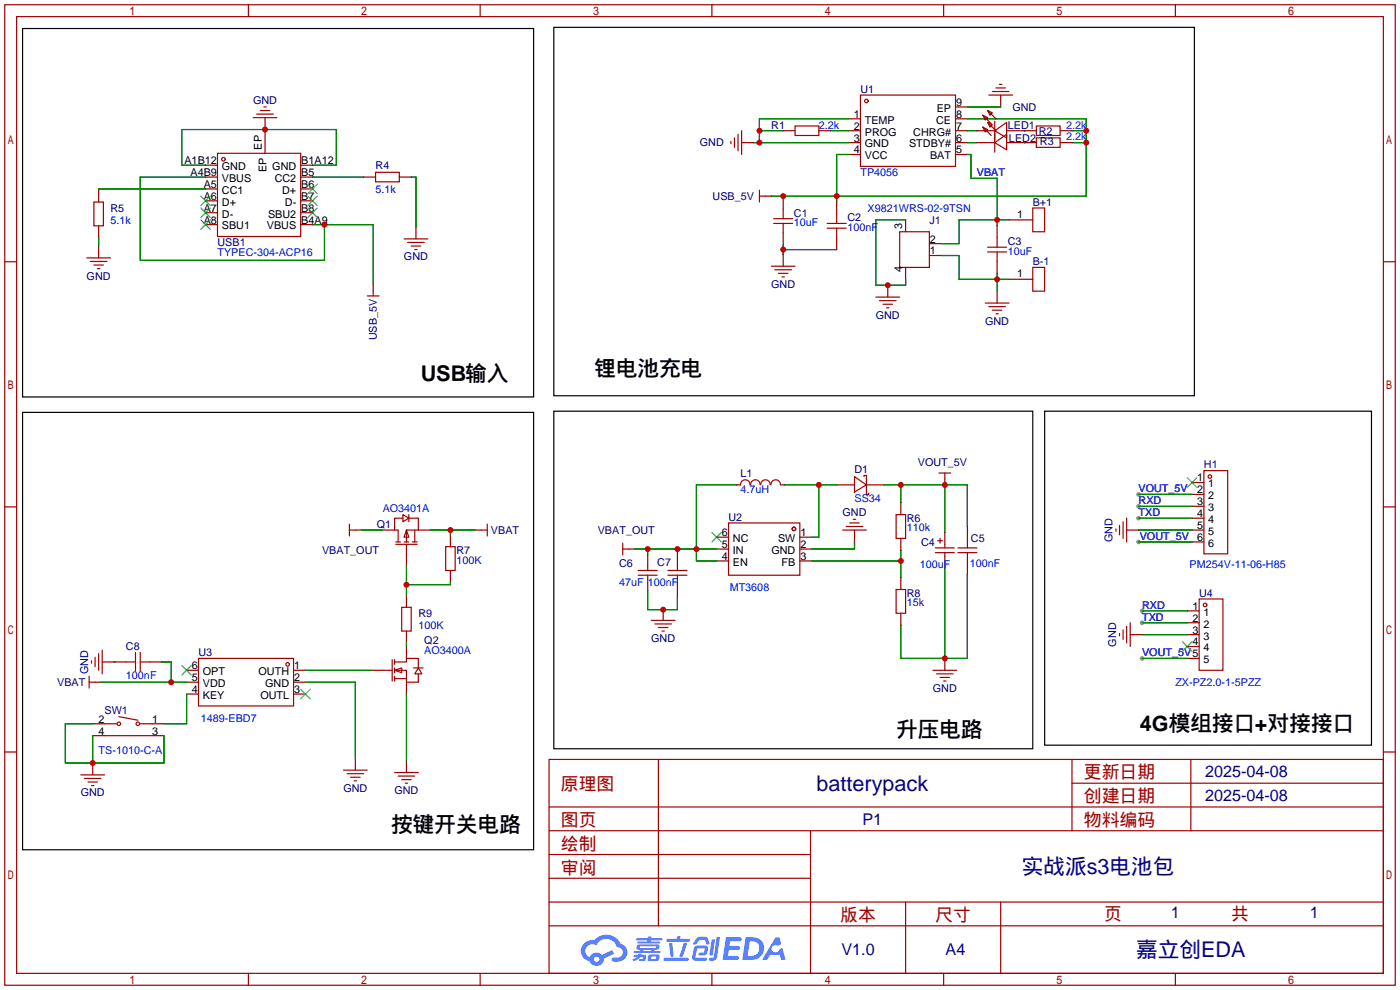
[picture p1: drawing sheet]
<svg xmlns="http://www.w3.org/2000/svg" width="299mm" height="212mm" viewBox="0 0 299 212" stroke-linecap="round" stroke-linejoin="round" font-family="sans-serif">
<g fill="#999">
<circle cx="243.3" cy="115.8" r=".51"/>
<circle cx="243.3" cy="110.7" r=".51"/>
<circle cx="243.3" cy="108.2" r=".51"/>
<circle cx="243.3" cy="105.7" r=".51"/>
<circle cx="244.1" cy="130.6" r=".51"/>
<circle cx="244.1" cy="140.7" r=".51"/>
<circle cx="244.1" cy="133.1" r=".51"/>
</g>
<g fill="none" stroke="#a10000" stroke-width=".25">
<path d="M1 1h297.2v209.6h-297.2zM3.6 3.6h292.1v204.4h-292.1zM53.1 1v2.6M102.6 1v2.6M152.1 1v2.6M201.7 1v2.6M251.2 1v2.6M1 55.9h2.6M295.7 55.9h2.5M1 108.3h2.6M295.7 108.3h2.5M1 160.7h2.6"/>
<path d="M117.3 162.3h178.4v45.7h-178.4zM117.3 177.5h178.4M117.3 172.5h178.4M140.7 162.3v35.6M173.2 177.5v30.5M229.1 162.3v15.2M229.1 167.4h66.6M254.5 162.3v15.2M295.7 160.7h2.5M117.3 182.6h55.9M117.3 197.9h178.4M117.3 192.8h178.4"/>
<path d="M117.3 187.7h55.9M193.5 192.8v15.2M213.9 192.8v15.2M53.1 208v2.6M102.6 208v2.6M152.1 208v2.6M201.7 208v2.6M251.2 208v2.6"/>
</g>
<g fill="#5487ff">
<path d="M155.2 200.3h2.6a.48 .48 0 0 1 .7 .4 .48 .48 0 0 1-.6 .4h-1.8l-.2 1.1h1.9a.43 .43 0 0 1 .4 .4 .43 .43 0 0 1-.5 .4h-1.9l-.2 1.3h1.7a.45 .45 0 0 1 .5 .2 .45 .45 0 0 1-.1 .6h-3.3z"/>
<path d="M165.7 200.3h.9l.4 1.5-.8 .3a.84 .84 0 0 0-1.2 .3 .84 .84 0 0 0 .4 1.1 .84 .84 0 0 0 1.1-.4l.1-.2 .6-.3 .7 2.5h-1l-.2-1h-2.1l-.6 1h-1.1z"/>
<path d="M152.1 200.8h.7l-.5 3.1a.36 .36 0 0 1-.3 .3 .36 .36 0 0 1-.4-.3z"/>
<path d="M153.2 200.2h.7l-.6 4.3a1.13 1.13 0 0 1-1.8 .6l.2-.4h.7l.2-.2z"/>
<path d="M148.9 200.6l.6-.4h1a.77 .77 0 0 1 .9 .5l.3 1-.2 .2h-.5l-.3-.9-.2-.2-1 .1-.7 1-.6-.1-.1-.2z"/>
<path d="M148.4 202.4l.6-.3h1.7a.81 .81 0 0 1 .7 .5 .81 .81 0 0 1-.2 .8 .81 .81 0 0 1-.9 .8h-.7a.32 .32 0 0 1-.3-.3 .32 .32 0 0 1 .4-.3h.7l.2-.9-1.6 .1-.4 1.8 2.2 .1a.32 .32 0 0 1 .3 .4 .32 .32 0 0 1-.4 .2h-2.2l-.5-.3-.1-.5z"/>
<path d="M141.9 204.7h5a.33 .33 0 0 1 .3 .3 .33 .33 0 0 1-.3 .3h-4.9l-.2-.1z"/>
<path d="M146.1 201.5h.8l-.7 2a.98 .98 0 0 1-.7 1.1l-.3-.3z"/>
<path d="M143 201.6h.7l.3 2.5a.34 .34 0 0 1-.3 .4 .34 .34 0 0 1-.4-.3z"/>
<path d="M142.5 200.7h2.1l.3-.6h.6l-.1 .6h1.7a.32 .32 0 0 1 .4 .3 .32 .32 0 0 1-.4 .3h-4.5l-.2-.2z"/>
<path d="M135.5 204.1h.9l.1-.3h.6v.3h.8a.82 .82 0 0 1-.5 1.3h-.8v-.4l.7-.1 .1-.3a.68 .68 0 0 0-1 .4l-1.1 .4-.1-.4 .9-.5h-.7z"/>
<path d="M136 200.5h2.4l.1-.3h.7v.3h2.2l.2 .3-.2 .2h-2.3v.2h1.8l.2 .3-.2 .1h-4.5l-.1-.4h2l.1-.2h-2.3l-.1-.2z"/>
<path d="M159.4 200.3l-.8 4.9h1.7a2.5 2.5 0 0 0 3-2.5 2.5 2.5 0 0 0-3.1-2.4zM160.3 201.1a1.61 1.61 0 0 1 2 1.5 1.61 1.61 0 0 1-1.8 1.7h-.7z"/>
<path d="M136.2 202a.55 .55 0 0 0-.2 .8 .55 .55 0 0 0 .7 .2l.1 .3h-1.3v.3l5.4 .1 .3-.2-.2-.2h-1.2l.2-.3a.7 .7 0 0 0 .8-.3 .7 .7 0 0 0 0-.8l-4.2-.1zM136.8 202.3l3.3-.1 .1 .1-.2 .3h-3.2zM137.5 203h1.7l-.2 .3h-1.4z"/>
<path d="M138.6 204.2a1.05 1.05 0 0 0 0 1.2 2.91 2.91 0 0 0 2.2-.2 .98 .98 0 0 0 0-1.2h-1.6zM139.2 204.5l.9-.1 .1 .4-.2 .2-.8-.1z"/>
<path d="M124.9 201.6a2.23 2.23 0 0 0-.7 2.3 2.23 2.23 0 0 0 1.8 1.6 1.58 1.58 0 0 0 1.8 .9 1.58 1.58 0 0 0 1.3-1.5l2.2-1.1-.5-.7-2.1 1a1.65 1.65 0 0 0-2.7 .4 1.45 1.45 0 0 1-.8-1.9 1.45 1.45 0 0 1 2-.7l.3 .1a2.3 2.3 0 0 1 2.3-1.3 2.3 2.3 0 0 1 2 1.7 1.12 1.12 0 0 1 1.3 1 1.12 1.12 0 0 1-1.1 1.2h-.7a.45 .45 0 0 0-.6 .4 .45 .45 0 0 0 .5 .5 2.21 2.21 0 0 0 2.2-.5 2.21 2.21 0 0 0 .5-2.3 2.13 2.13 0 0 0-1.3-1.1 3.3 3.3 0 0 0-5.6-.7l-1.1 .1zM127 205a.57 .57 0 0 1 1.1 0 .57 .57 0 0 1-1.1 0z"/>
</g>
<g fill="none" stroke="#a10000" stroke-width=".25">
<path d="M212.1 19.6h3.5M212.9 18.8h2M213.6 18h.5M46.5 32.8h17.8v17.7h-17.8zM54.1 25.1h5.1M54.9 24.4h3.5M55.6 23.6h2.1M56.4 22.9h.5M80.3 36.8h5v2.1h-5zM156.2 30.2v.5M157 29.5v2M157.7 28.7v3.6"/>
<path d="M158.5 27.9v5.1M169.9 26.9h5.1v2.1h-5.1zM183.9 20.3h20.3v15.3h-20.3zM210.1 24.6l1 .5-.5 .6zM210.1 27.2l1 .5-.5 .5zM210.1 24.6l1.7 1.8M210.1 27.2l1.7 1.8M211.1 23.6l1 .5-.5 .5zM211.1 26.2l1 .5-.5 .5zM211.1 23.6l1.8 1.8M211.1 26.2l1.8 1.7M211.3 20.3h5.1"/>
<path d="M212.6 27.9l2.5-1.7v3.3zM212.6 30.5l2.5-1.8v3.3zM212.6 25.9v6.6M221.5 26.9h5.1v2.1h-5.1zM221.5 29.5h5.1v2h-5.1zM18.5 55.1h5.1M19.3 55.9h3.6M20.1 43.2h2v5.1h-2zM20.1 56.6h2M20.8 57.4h.5M86.4 51.1h5M87.1 51.8h3.6"/>
<path d="M87.9 52.6h2M88.6 53.3h.6M162.3 40.6v2.6M162.3 41.9h1.3M164.8 56.9h5.1M165.4 47.8h4M165.4 46.7h4M165.6 57.7h3.6M166.4 58.4h2M167.1 59.2h.5M167.4 44.7v2M167.4 47.8v2"/>
<path d="M176.8 48.8h4M176.8 47.8h4M178.8 45.7v2.1M178.8 48.8v2M192.3 49.5h6.3v7.7h-6.3zM211.1 52.8h4M211.1 53.8h4M213.1 50.8v2M213.1 53.8v2.1M220.7 57.2h2.6v5h-2.6zM220.7 44.4h2.6v5.1h-2.6zM78.5 63.2h2.5"/>
<path d="M79.8 62v1.2M187.2 63.5h5.1M188 64.3h3.5M188.7 65h2.1M189.5 65.8h.5M210.6 64.8h5M211.3 65.5h3.6M212.1 66.3h2M212.9 67.1h.5M74.7 113.3h1.2M74.7 112v2.6M84.6 116.3h4.6"/>
<path d="M84.6 115.8h1M86.1 110l1.3 .7-1.3 .8zM86.1 110.7h-1.8v2.6h.8v2.5M86.4 115.8h1M86.9 113.3l.5 1.5h-1zM86.9 116.3v2.1M87.4 110.7h2v2.6h-2.5v2.5M87.4 110v1.5M88.1 115.8h1.1M88.6 113.3v2.5M95.2 116.8h2.1v5.1h-2.1zM102.9 113.3h1.2"/>
<path d="M104.1 112v2.6M133.1 116.1v2.5M133.1 117.3h1.3M144.8 119.9v2M155.7 111.8h15.2v11.1h-15.2zM158.3 103.6a1.01 1.01 0 0 1 1-1.1 1.01 1.01 0 0 1 1 1.1M160.4 103.6a1.01 1.01 0 0 1 1-1.1 1.01 1.01 0 0 1 1 1.1M162.6 103.6a1.01 1.01 0 0 1 1-1.1 1.01 1.01 0 0 1 1 1.1M164.8 103.6a1.01 1.01 0 0 1 1-1.1 1.01 1.01 0 0 1 1 1.1M180.1 113.3h5.1M180.8 112.5h3.6M181.6 111.8h2"/>
<path d="M182.4 111h.5M182.6 101.9l2.6 1.7-2.6 1.6zM184.7 101.9v-.3h.5v4.1h.5v-.3M191.5 110h2v5.1h-2zM199.9 118.1h4.1M199.9 117.1h4.1M200.4 115.6h1M200.7 101.1h2.5M200.9 115.1v1M201.9 101.1v1.3M201.9 116.3v.8M201.9 118.1v.8"/>
<path d="M204.7 118.1h4.1M204.7 117.1h4.1M206.8 115.1v2M206.8 118.1v2M238.5 113v.5M239.3 112.3v2M240 111.5v3.6M240.8 110.7v5.1M257.3 100.6h5.1v17.8h-5.1zM21.1 139.7v3.6M21.8 138.9v5.1M29 139.4v4.1"/>
<path d="M30 139.4v4.1M85.9 129.8h2v5.1h-2zM136.4 122.9h4.1M136.4 121.9h4.1M138.4 121.2v.7M138.4 122.9v.8M139.2 132.6h5.1M140 133.4h3.5M140.7 134.1h2M141.5 134.9h.5M142.7 122.9h4.1M142.7 121.9h4.1"/>
<path d="M144.8 122.9v2.1M191.5 126h2v5.1h-2zM239.3 135.4v.5M240 134.6v2.1M240.8 133.9v3.5M241.6 133.1v5.1M256.3 128h5.1v15.3h-5.1zM19 144.5v2.6M19 145.8h1.3M19.6 141.2v.5M20.3 140.5v2M22.4 157.2h10.1"/>
<path d="M22.4 154.7h2.5M25.4 153.2l4.1 .7M26.9 141.5h2.1M30 154.7h2.5M30 141.5h2M42.4 140.7h20.3v10.2h-20.3zM81.8 143.3h2M83.8 141v4.5M84.3 143.3l1.6-.6v1.1zM84.3 141.5h2.6v-.8h2.5v2M84.3 143.3h2.6v2.5h2.5v-1.8M84.3 145h2.6"/>
<path d="M84.3 141v1M84.3 142.7v1.1M84.3 144.5v1M88.4 142.7h2M89.4 142.7l.8 1.3h-1.6zM199.4 143.3h5.1M200.2 144h3.5M200.9 144.8h2M201.7 145.5h.5M17.3 165.6h5.1M18 166.4h3.6M18.8 167.1h2"/>
<path d="M19.6 167.9h.5M73.4 164.6h5.1M74.2 165.4h3.5M74.9 166.1h2.1M75.7 166.9h.5M84.3 165.1h5.1M85.1 165.9h3.5M85.9 166.6h2M86.6 167.4h.5"/>
<circle cx="47.8" cy="34" r=".38"/>
<circle cx="185.2" cy="21.6" r=".38"/>
<circle cx="169.7" cy="113" r=".38"/>
<circle cx="258.6" cy="101.9" r=".38"/>
<circle cx="257.6" cy="129.3" r=".38"/>
<circle cx="25.4" cy="154.7" r=".38"/>
<circle cx="29.5" cy="154.7" r=".38"/>
<circle cx="61.5" cy="142" r=".38"/>
</g>
<g fill="none" stroke="#870000" stroke-width=".25">
<path d="M43.9 35.3h2.6M43.9 37.8h2.6M56.6 25.1v7.7M64.3 35.3h2.5M64.3 37.8h2.5M77.7 37.8h2.6M85.3 37.8h2.6M158.5 30.5h2.5M167.4 27.9h2.5M175 27.9h2.5M181.4 25.4h2.5M181.4 27.9h2.5"/>
<path d="M181.4 30.5h2.5M181.4 33h2.5M204.2 25.4h2.6M204.2 27.9h2.6M204.2 30.5h2.6M204.2 33h2.6M204.2 22.9h2.6M208.8 27.9h3.8M208.8 30.5h3.8M213.9 20.3v2.6M215.1 27.9h6.4M215.1 30.5h6.4"/>
<path d="M226.6 27.9h2.5M226.6 30.5h2.5M21.1 40.6v2.6M21.1 48.3v2.5M21.1 52.6v2.5M43.9 40.4h2.6M43.9 42.9h2.6M43.9 45.5h2.6M43.9 48h2.6M64.3 40.4h2.5M64.3 42.9h2.5M64.3 45.5h2.5"/>
<path d="M64.3 48h2.5M88.9 48.5v2.6M163.6 41.9h1.2M167.4 42.2v2.5M167.4 49.8v2.5M167.4 54.4v2.5M178.8 43.2v2.5M178.8 50.8v2.5M193.5 47v2.5M193.5 57.2v2.5M198.6 54.6h2.6M198.6 52.1h2.6"/>
<path d="M213.1 48.3v2.5M213.1 55.9v2.5M215.6 59.7h5.1M215.6 47h5.1M79.8 60.7v1.3M189.7 61v2.5M213.1 62.2v2.6M75.9 113.3h1.3M81.8 113.3h2.5M86.9 118.4v2.5M89.4 113.3h2.5M96.3 114.3v2.5"/>
<path d="M101.6 113.3h1.3M134.4 117.3h1.2M138.4 118.6v2.6M144.8 117.3v2.6M153.2 114.8h2.5M153.2 117.3h2.5M153.2 119.9h2.5M157.5 103.6h.7M166.9 103.6h.7M170.9 114.8h2.6M170.9 117.3h2.6M170.9 119.9h2.6"/>
<path d="M178.8 103.6h3.8M182.6 113.3v2.5M185.2 103.6h3.8M192.5 107.4v2.6M192.5 115.1v2.5M201.9 102.4v1.2M201.9 113.8v2.5M201.9 118.9v2.5M206.8 112.5v2.6M240.8 113.3h2.5M254.8 103.1h2.5M254.8 105.7h2.5"/>
<path d="M254.8 108.2h2.5M254.8 110.7h2.5M254.8 113.3h2.5M254.8 115.8h2.5M86.9 127.3v2.5M86.9 134.9v2.5M86.9 138.2v2.5M96.3 121.9v2.6M138.4 123.7v2.5M141.7 130v2.6M144.8 125v2.5M192.5 123.4v2.6"/>
<path d="M192.5 131.1v2.5M206.8 120.1v2.6M241.6 135.6h2.5M253.7 135.6h2.6M253.7 130.6h2.6M253.7 133.1h2.6M253.7 138.2h2.6M19.8 157.2h2.6M19.8 154.7h2.6M20.3 145.8h1.3M21.8 141.5h5.1M32 141.5h2.5"/>
<path d="M32.5 157.2h2.6M32.5 154.7h2.6M39.9 143.3h2.5M39.9 145.8h2.5M39.9 148.3h2.5M62.7 143.3h2.6M62.7 145.8h2.6M62.7 148.3h2.6M79.2 143.3h2.6M86.9 145.8v2.5M201.9 140.7v2.6M253.7 140.7h2.6"/>
<path d="M19.8 163.1v2.5M75.9 162.1v2.5M86.9 162.6v2.5"/>
</g>
<g fill="none" stroke="#3c3" stroke-width=".25">
<path d="M65.8 39.4l2 2M67.8 39.4l-2 2M42.9 41.9l2.1 2M42.9 44.4l2.1 2.1M42.9 47l2.1 2M45 41.9l-2.1 2M45 44.4l-2.1 2.1M45 47l-2.1 2M65.8 44.4l2 2.1M65.8 41.9l2 2M67.8 44.4l-2 2.1M67.8 41.9l-2 2"/>
<path d="M152.1 113.8l2.1 2M154.2 113.8l-2.1 2M253.7 102.1l2.1 2M255.8 102.1l-2.1 2M252.7 137.2l2.1 2M254.8 137.2l-2.1 2M38.9 142.2l2 2.1M40.9 142.2l-2 2.1M64.3 147.3l2 2.1M66.3 147.3l-2 2.1"/>
</g>
<g fill="none" stroke="#008700" stroke-width=".25">
<path d="M43.9 37.8h-13.9v17.8h39.3v-7.6M43.9 35.3h-5v-7.6h33v7.6h-5.1M66.8 37.8h10.9M87.9 37.8h1v10.7M161 30.5h20.4M162.3 27.9h5.1M177.5 27.9h3.9M181.4 25.4h-19.1v5.1M181.4 33h-2.6v10.2M206.8 30.5h2M206.8 25.4h25.4v16.5h-67.4M206.8 27.9h2"/>
<path d="M206.8 33h.7v5.1h5.6v10.2M206.8 22.9h7.1M218.9 27.9h.1M218.9 30.5h.1M229.1 30.5h3.1M229.1 27.9h3.1M21.1 50.8v1.8M43.9 40.4h-22.8v.2M66.8 48h13v12.7M167.4 53.3h11.4M167.4 41.9v.3M167.4 52.3v2.1"/>
<path d="M193.5 47h-6.3v14h6.3v-1.3M201.2 54.6h3.8v5.1h10.6M213.1 58.4v3.8M215.6 47h-10.6v5.1h-3.8M77.2 113.3h4.6M91.9 113.3h9.7M96.3 113.3v1M135.6 117.3h17.6M138.4 117.3v1.3M157.5 103.6h-8.7v16.3h4.4M167.6 103.6h11.2M173.5 119.9h19"/>
<path d="M175 103.6v11.2h-1.5M182.6 115.8v1.5h-9.1M189 103.6h17.8v8.9M192.5 103.6v3.8M192.5 117.6v5.8M201.9 103.6v10.2M243.3 113.3h11.5M243.3 115.8h11.5M243.3 110.7h11.5M243.3 108.2h11.5M243.3 105.7h11.5M86.9 120.9v6.4"/>
<path d="M86.9 137.4v.8M96.3 124.5v.5h-9.4M138.4 126.2v4.1h6.4v-2.8M141.7 130v.3M201.9 121.4v19.3M206.8 122.7v18h-14.3v-7.1M244.1 130.6h9.6M244.1 135.6h9.6M244.1 133.1h9.6M19.8 154.7h-5.8v8.4h21.1v-5.9M19.8 157.2v5.9M21.6 145.8h18.3"/>
<path d="M24.4 141.5h.1M34.5 141.5h2.1v4.3M39.9 148.3v6.4h-4.8M65.3 145.8h10.6v16.3M65.3 143.3h13.9M86.9 148.3v14.3M244.1 140.7h9.6"/>
</g>
<path d="M4.8 6.1h109.2v78.7h-109.2zM118.4 5.8h136.9v78.8h-136.9zM4.8 88.1h109.2v93.5h-109.2zM118.4 87.9h102.3v72.1h-102.3zM223.3 87.9h69.8v71.4h-69.8z" fill="none" stroke="#000" stroke-width=".25"/>
<g fill="#c00">
<circle cx="162.3" cy="30.5" r=".63"/>
<circle cx="162.3" cy="27.9" r=".63"/>
<circle cx="167.4" cy="53.3" r=".63"/>
<circle cx="167.4" cy="41.9" r=".63"/>
<circle cx="178.8" cy="41.9" r=".63"/>
<circle cx="232.2" cy="27.9" r=".63"/>
<circle cx="232.2" cy="30.5" r=".63"/>
<circle cx="213.1" cy="47" r=".63"/>
<circle cx="213.1" cy="59.7" r=".63"/>
<circle cx="69.3" cy="48" r=".63"/>
<circle cx="56.6" cy="27.7" r=".63"/>
<circle cx="189.7" cy="61" r=".63"/>
<circle cx="96.3" cy="113.3" r=".63"/>
<circle cx="36.6" cy="145.8" r=".63"/>
<circle cx="86.9" cy="125" r=".63"/>
<circle cx="19.8" cy="163.1" r=".63"/>
<circle cx="148.8" cy="117.3" r=".63"/>
<circle cx="144.8" cy="117.3" r=".63"/>
<circle cx="138.4" cy="117.3" r=".63"/>
<circle cx="141.7" cy="130.3" r=".63"/>
<circle cx="175" cy="103.6" r=".63"/>
<circle cx="192.5" cy="119.9" r=".63"/>
<circle cx="192.5" cy="103.6" r=".63"/>
<circle cx="201.9" cy="103.6" r=".63"/>
<circle cx="201.9" cy="140.7" r=".63"/>
</g>
<g font-size="4.6">
<text x="89.9" y="81.4">USB输入</text>
<text x="127" y="80.4">锂电池充电</text>
<text x="191.5" y="157.6">升压电路</text>
<text x="243.6" y="156.3">4G模组接口+对接接口</text>
<text x="83.6" y="177.9">按键开关电路</text>
</g>
<g font-size="4.6" fill="#000080">
<text x="174.5" y="169">batterypack</text>
<text x="218.4" y="186.8">实战派s3电池包</text>
<text x="242.8" y="204.6">嘉立创EDA</text>
</g>
<g font-size="3.8" fill="#a00000">
<text x="231.6" y="166.4">更新日期</text>
<text x="119.9" y="168.9">原理图</text>
<text x="231.6" y="171.5">创建日期</text>
<text x="119.9" y="176.5">图页</text>
<text x="231.6" y="176.5">物料编码</text>
<text x="119.9" y="181.6">绘制</text>
<text x="119.9" y="186.7">审阅</text>
<text x="179.6" y="196.9">版本</text>
<text x="199.9" y="196.9">尺寸</text>
<text x="236" y="196.6">页</text>
<text x="263.1" y="196.6">共</text>
</g>
<g font-size="3.5" fill="#000080">
<text x="257.6" y="166.1">2025-04-08</text>
<text x="257.6" y="171.1">2025-04-08</text>
<text x="184.3" y="176.2">P1</text>
<text x="250.2" y="196.3">1</text>
<text x="280" y="196.3">1</text>
<text x="179.8" y="204.2">V1.0</text>
<text x="202.1" y="204.2">A4</text>
</g>
<g font-size="2.3" fill="#000080">
<text x="54.1" y="22.1">GND</text>
<text x="183.9" y="19.9">U1</text>
<text x="216.4" y="23.7">GND</text>
<text x="164.8" y="27.5">R1</text>
<text x="215.4" y="27.5">LED1</text>
<text x="222" y="28.7">R2</text>
<text x="149.6" y="31.3">GND</text>
<text x="215.6" y="30.3">LED2</text>
<text x="222.2" y="31">R3</text>
<text x="80.3" y="36.1">R4</text>
<text x="23.6" y="45.3">R5</text>
<text x="152.3" y="42.7">USB_5V</text>
<text x="169.7" y="46.3">C1</text>
<text x="181.1" y="47.3">C2</text>
<text x="198.6" y="47.8">J1</text>
<text x="220.7" y="44">B+1</text>
<text x="46.5" y="52.6">USB1</text>
<text x="215.4" y="52.4">C3</text>
<text x="18.5" y="59.7">GND</text>
<text x="86.3" y="55.7">GND</text>
<text x="220.7" y="56.7">B-1</text>
<text x="164.8" y="61.5">GND</text>
<text x="187.2" y="68.1">GND</text>
<text x="210.5" y="69.4">GND</text>
<text x="80.6" y="72.8" transform="rotate(-90 80.6 72.8)">USB_5V</text>
<text x="158.2" y="101.9">L1</text>
<text x="182.6" y="101.1">D1</text>
<text x="196.2" y="99.6">VOUT_5V</text>
<text x="257.3" y="100.1">H1</text>
<text x="80.5" y="112.8">Q1</text>
<text x="155.7" y="111.3">U2</text>
<text x="180.1" y="110.3">GND</text>
<text x="193.8" y="111.6">R6</text>
<text x="68.8" y="118.4">VBAT_OUT</text>
<text x="97.5" y="118.4">R7</text>
<text x="104.9" y="114.1">VBAT</text>
<text x="127.8" y="114.1">VBAT_OUT</text>
<text x="196.8" y="116.6">C4</text>
<text x="207.5" y="115.9">C5</text>
<text x="237.8" y="115.8" transform="rotate(-90 237.8 115.8)">GND</text>
<text x="132.3" y="121.2">C6</text>
<text x="140.5" y="120.9">C7</text>
<text x="89.4" y="131.9">R9</text>
<text x="193.8" y="127.6">R8</text>
<text x="256.3" y="127.6">U4</text>
<text x="90.7" y="137.7">Q2</text>
<text x="139.2" y="137.2">GND</text>
<text x="26.9" y="139">C8</text>
<text x="42.4" y="140.3">U3</text>
<text x="238.6" y="138.2" transform="rotate(-90 238.6 138.2)">GND</text>
<text x="12.2" y="146.6">VBAT</text>
<text x="18.8" y="144" transform="rotate(-90 18.8 144)">GND</text>
<text x="199.4" y="147.9">GND</text>
<text x="22.4" y="152.7">SW1</text>
<text x="17.2" y="170.2">GND</text>
<text x="73.4" y="169.2">GND</text>
<text x="84.3" y="169.7">GND</text>
</g>
<g font-size="2.3">
<text x="200.2" y="23.9">EP</text>
<text x="204.3" y="22.6">9</text>
<text x="182.5" y="25.2">1</text>
<text x="182.5" y="27.7">2</text>
<text x="184.8" y="26.4">TEMP</text>
<text x="184.8" y="29">PROG</text>
<text x="195.2" y="29">CHRG#</text>
<text x="200.1" y="26.4">CE</text>
<text x="204.3" y="27.7">7</text>
<text x="204.3" y="25.2">8</text>
<text x="39.4" y="35.1">A1B12</text>
<text x="55.9" y="32" transform="rotate(-90 55.9 32)">EP</text>
<text x="64.4" y="35.1">B1A12</text>
<text x="182.5" y="30.3">3</text>
<text x="182.5" y="32.8">4</text>
<text x="184.8" y="31.5">GND</text>
<text x="184.8" y="34.1">VCC</text>
<text x="194.3" y="31.5">STDBY#</text>
<text x="198.8" y="34.1">BAT</text>
<text x="204.3" y="32.8">5</text>
<text x="204.3" y="30.3">6</text>
<text x="40.7" y="37.6">A4B9</text>
<text x="43.5" y="40.2">A5</text>
<text x="47.4" y="36.3">GND</text>
<text x="47.4" y="38.9">VBUS</text>
<text x="47.4" y="41.4">CC1</text>
<text x="56.9" y="36.8" transform="rotate(-90 56.9 36.8)">EP</text>
<text x="58.2" y="36.3">GND</text>
<text x="58.7" y="38.9">CC2</text>
<text x="60.3" y="41.4">D+</text>
<text x="64.4" y="40.2">B6</text>
<text x="64.4" y="37.6">B5</text>
<text x="43.5" y="42.7">A6</text>
<text x="43.5" y="45.2">A7</text>
<text x="43.5" y="47.8">A8</text>
<text x="47.4" y="44">D+</text>
<text x="47.4" y="46.5">D-</text>
<text x="57.3" y="46.5">SBU2</text>
<text x="60.9" y="44">D-</text>
<text x="64.4" y="47.8">B4A9</text>
<text x="64.4" y="45.2">B8</text>
<text x="64.4" y="42.7">B7</text>
<text x="217.4" y="46.5">1</text>
<text x="47.4" y="49">SBU1</text>
<text x="57" y="49">VBUS</text>
<text x="192.8" y="48.9" transform="rotate(-90 192.8 48.9)">3</text>
<text x="198.8" y="51.8">2</text>
<text x="192.8" y="58.1" transform="rotate(-90 192.8 58.1)">4</text>
<text x="198.8" y="54.4">1</text>
<text x="217.4" y="59.2">1</text>
<text x="255.9" y="102.9">1</text>
<text x="255.9" y="105.4">2</text>
<text x="255.9" y="108">3</text>
<text x="258.2" y="104.2">1</text>
<text x="258.2" y="106.7">2</text>
<text x="255.9" y="110.5">4</text>
<text x="255.9" y="113.1">5</text>
<text x="258.2" y="109.2">3</text>
<text x="258.2" y="111.8">4</text>
<text x="154.3" y="119.7">4</text>
<text x="154.3" y="117.1">5</text>
<text x="154.3" y="114.6">6</text>
<text x="156.6" y="118.4">IN</text>
<text x="156.6" y="115.8">NC</text>
<text x="164.9" y="118.4">GND</text>
<text x="166.3" y="115.8">SW</text>
<text x="171.1" y="114.6">1</text>
<text x="171.1" y="117.1">2</text>
<text x="171.1" y="119.7">3</text>
<text x="255.9" y="115.6">6</text>
<text x="258.2" y="114.3">5</text>
<text x="258.2" y="116.9">6</text>
<text x="156.6" y="120.9">EN</text>
<text x="167.1" y="120.9">FB</text>
<text x="254.9" y="130.3">1</text>
<text x="257.2" y="131.6">1</text>
<text x="254.9" y="132.9">2</text>
<text x="254.9" y="135.4">3</text>
<text x="254.9" y="137.9">4</text>
<text x="257.2" y="134.1">2</text>
<text x="257.2" y="136.7">3</text>
<text x="41" y="143">6</text>
<text x="62.9" y="143">1</text>
<text x="257.2" y="139.2">4</text>
<text x="257.2" y="141.8">5</text>
<text x="41" y="148.1">4</text>
<text x="41" y="145.6">5</text>
<text x="43.4" y="149.4">KEY</text>
<text x="43.4" y="146.8">VDD</text>
<text x="43.4" y="144.3">OPT</text>
<text x="55.3" y="144.3">OUTH</text>
<text x="55.6" y="149.4">OUTL</text>
<text x="56.7" y="146.8">GND</text>
<text x="62.9" y="145.6">2</text>
<text x="62.9" y="148.1">3</text>
<text x="21.1" y="154.5">2</text>
<text x="32.5" y="154.5">1</text>
<text x="21.1" y="157">4</text>
<text x="32.5" y="157">3</text>
</g>
<g font-size="2.3" fill="#00f">
<text x="175" y="27.5">2.2k</text>
<text x="227.8" y="27.5">2.2k</text>
<text x="227.8" y="30">2.2k</text>
<text x="80.3" y="41.2">5.1k</text>
<text x="183.9" y="37.6">TP4056</text>
<text x="208.8" y="37.6">VBAT</text>
<text x="23.6" y="47.8">5.1k</text>
<text x="185.4" y="45.3">X9821WRS-02-9TSN</text>
<text x="169.7" y="48.3">10uF</text>
<text x="181.1" y="49.3">100nF</text>
<text x="46.5" y="54.7">TYPEC-304-ACP16</text>
<text x="215.4" y="54.4">10uF</text>
<text x="158.2" y="105.5">4.7uH</text>
<text x="182.6" y="107.2">SS34</text>
<text x="243.3" y="107.7">RXD</text>
<text x="243.3" y="105.2">VOUT_5V</text>
<text x="81.8" y="109.5">AO3401A</text>
<text x="193.8" y="113.6">110k</text>
<text x="243.3" y="110.3">TXD</text>
<text x="243.6" y="115.4">VOUT_5V</text>
<text x="97.5" y="120.4">100K</text>
<text x="132.3" y="125.3">47uF</text>
<text x="138.4" y="125.3">100nF</text>
<text x="196.6" y="121.5">100uF</text>
<text x="207.3" y="121.2">100nF</text>
<text x="254.3" y="121.5">PM254V-11-06-H85</text>
<text x="156" y="126.3">MT3608</text>
<text x="193.8" y="129.6">15k</text>
<text x="244.1" y="130.1">RXD</text>
<text x="89.4" y="134.4">100K</text>
<text x="244.1" y="132.6">TXD</text>
<text x="90.7" y="139.7">AO3400A</text>
<text x="244.1" y="140.3">VOUT_5V5</text>
<text x="26.9" y="145.1">100nF</text>
<text x="251.2" y="146.6">ZX-PZ2.0-1-5PZZ</text>
<text x="42.9" y="154.2">1489-EBD7</text>
<text x="21.1" y="161.1">TS-1010-C-A</text>
</g>
</svg>
